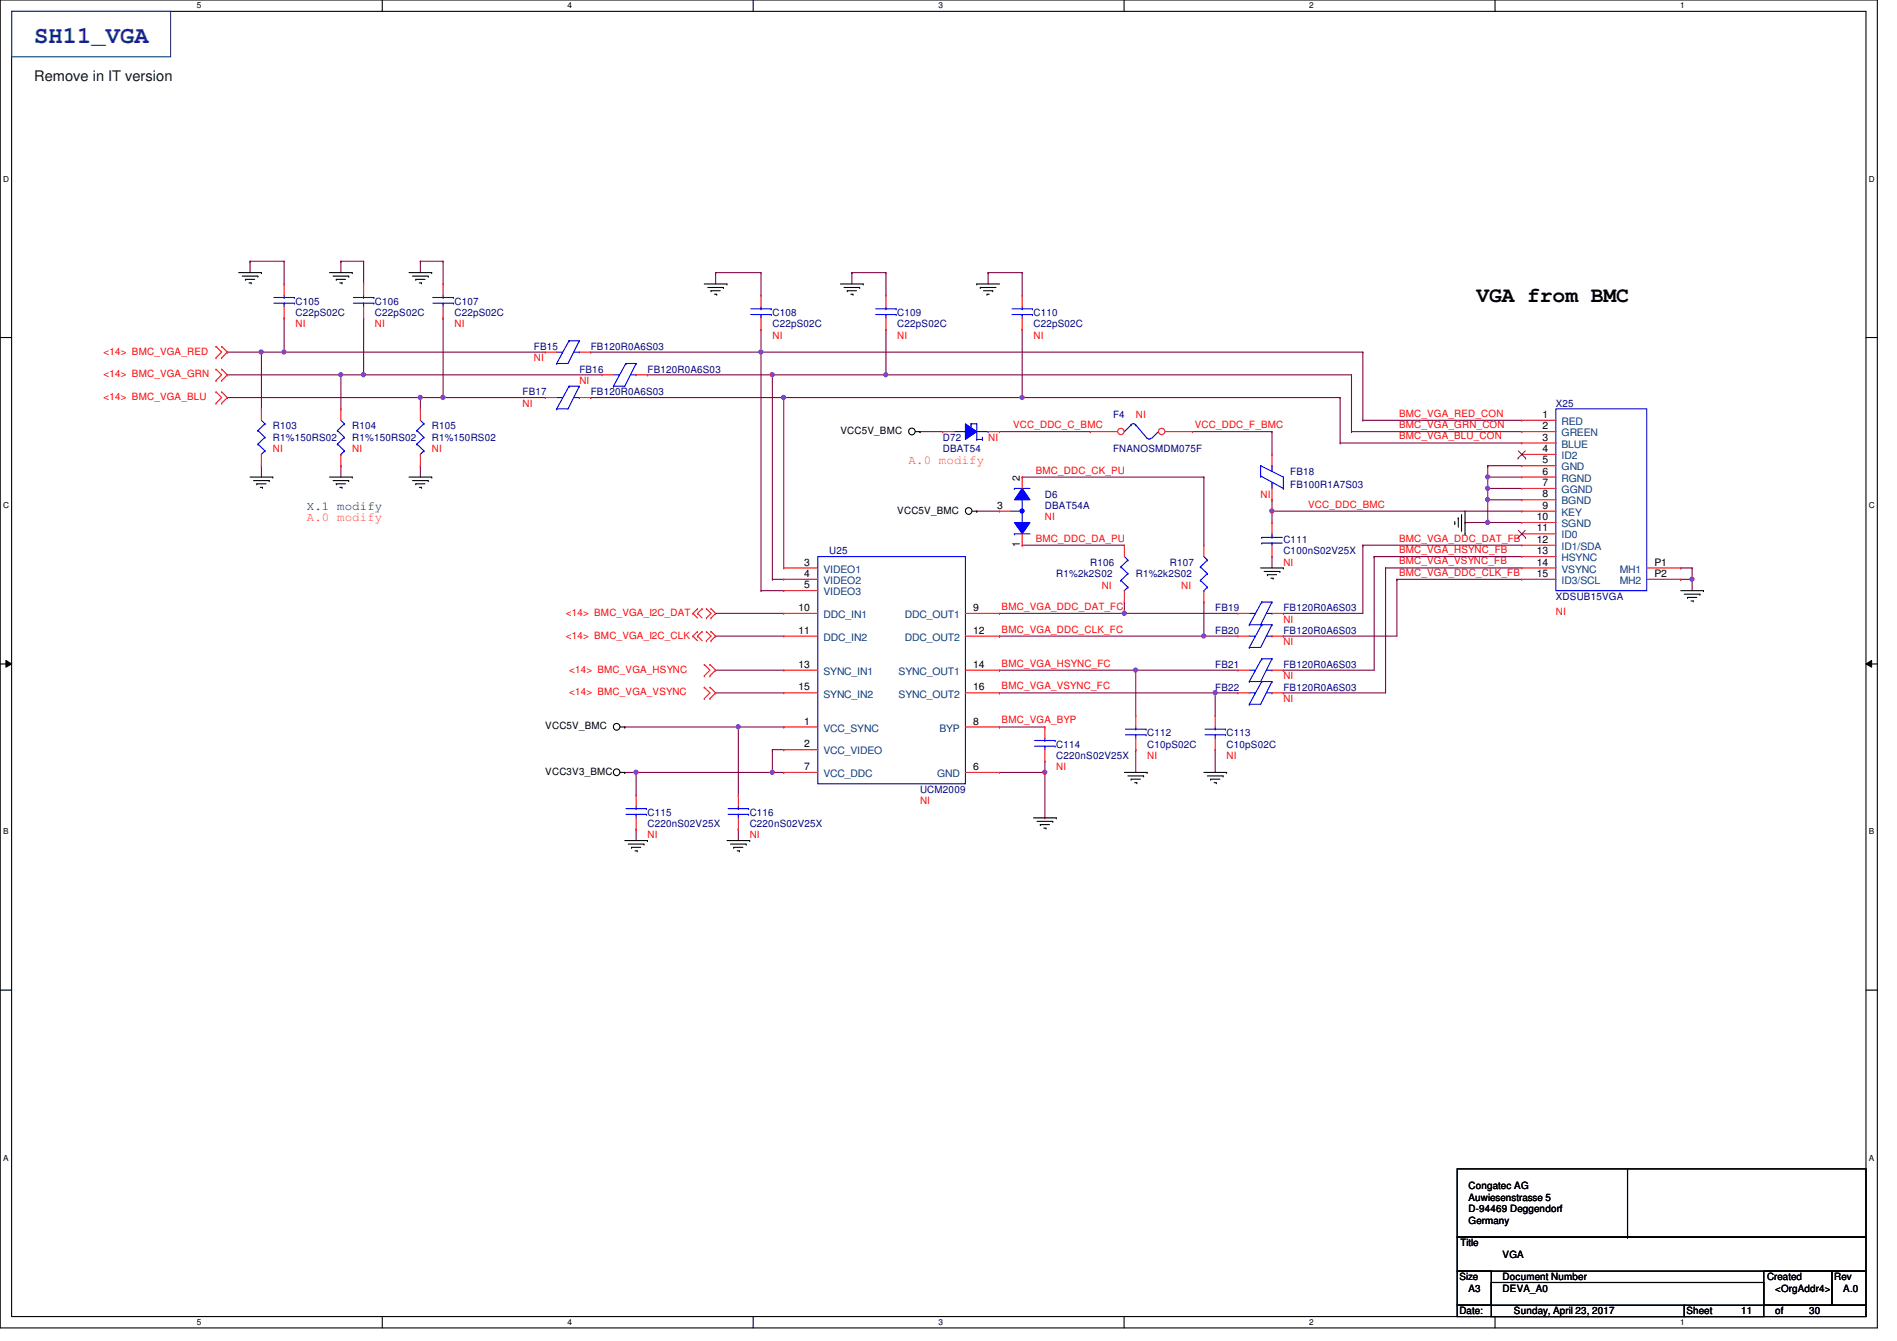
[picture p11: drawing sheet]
<svg xmlns="http://www.w3.org/2000/svg" width="297mm" height="210mm" viewBox="0 0 297 210" stroke-linecap="round" stroke-linejoin="round" font-family="sans-serif">
<path d="M0 0h294v207.9h-294zM1.8 1.8h290.4v204.3h-290.4z" fill="none" stroke="#000" stroke-width=".17"/>
<g fill="#fff">
<path d="M30.8 .2h.7v1.4h-.7z"/>
<path d="M30.8 206.2h.7v1.4h-.7z"/>
</g>
<path d="M59.9 0v1.8M59.9 206.1v1.8" fill="none" stroke="#000" stroke-width=".17"/>
<g fill="#fff">
<path d="M88.9 .2h.6v1.4h-.6z"/>
<path d="M88.9 206.2h.6v1.4h-.6z"/>
</g>
<path d="M117.9 0v1.8M117.9 206.1v1.8" fill="none" stroke="#000" stroke-width=".17"/>
<g fill="#fff">
<path d="M146.9 .2h.7v1.4h-.7z"/>
<path d="M146.9 206.2h.7v1.4h-.7z"/>
</g>
<path d="M176 0v1.8M176 206.1v1.8" fill="none" stroke="#000" stroke-width=".17"/>
<g fill="#fff">
<path d="M205 .2h.7v1.4h-.7z"/>
<path d="M205 206.2h.7v1.4h-.7z"/>
</g>
<path d="M234.1 0v1.8M234.1 206.1v1.8" fill="none" stroke="#000" stroke-width=".17"/>
<g fill="#fff">
<path d="M263.1 .2h.7v1.4h-.7z"/>
<path d="M263.1 206.2h.7v1.4h-.7z"/>
<path d="M.5 27.3h.9v1.4h-.9z"/>
<path d="M292.6 27.3h.9v1.4h-.9z"/>
<path d="M.5 78.4h.9v1.4h-.9z"/>
<path d="M292.6 78.4h.9v1.4h-.9z"/>
</g>
<path d="M0 52.8h1.8M292.2 52.8h1.8" fill="none" stroke="#000" stroke-width=".17"/>
<g fill="#fff">
<path d="M.5 129.5h.8v1.4h-.8z"/>
<path d="M292.6 129.5h.9v1.4h-.9z"/>
</g>
<path d="M0 103.9h1.8M292.2 103.9h1.8" fill="none" stroke="#000" stroke-width=".17"/>
<path d="M.9 103.4l.9 .5-.9 .5zM292.2 103.9l.9-.5v1z" fill="#000"/>
<path d="M.9 103.4l.9 .5-.9 .5zM292.2 103.9l.9-.5v1z" fill="none" stroke="#000" stroke-width=".16"/>
<g fill="#fff">
<path d="M.5 180.5h.8v1.4h-.8z"/>
<path d="M292.6 180.5h.9v1.4h-.9z"/>
</g>
<path d="M0 155h1.8M292.2 155h1.8" fill="none" stroke="#000" stroke-width=".17"/>
<path d="M1.8 1.8h24.9v7.1h-24.9z" fill="none" stroke="#004080" stroke-width=".17"/>
<path d="M56.9 49.8h.1M56.9 49.8v8.9" fill="none" stroke="#800040" stroke-width=".17"/>
<circle cx="56.9" cy="58.6" r=".32" fill="#f0f"/>
<circle cx="56.9" cy="58.6" r=".32" fill="none" stroke="#f0f" stroke-width=".17"/>
<path d="M53.4 58.7h.1M53.4 58.7h3.5M69.4 49.8h.1M69.4 49.8v12.4" fill="none" stroke="#800040" stroke-width=".17"/>
<circle cx="69.4" cy="62.2" r=".32" fill="#f0f"/>
<circle cx="69.4" cy="62.2" r=".32" fill="none" stroke="#f0f" stroke-width=".17"/>
<path d="M40.9 55.1h.1M40.9 55.1h3.6M35.6 62.2h.1M35.6 62.2h33.8M65.8 62.2h.1M65.8 62.2v1.8" fill="none" stroke="#800040" stroke-width=".17"/>
<circle cx="65.8" cy="62.2" r=".32" fill="#f0f"/>
<circle cx="65.8" cy="62.2" r=".32" fill="none" stroke="#f0f" stroke-width=".17"/>
<path d="M35.6 58.7h.1M35.6 58.7h17.8M53.4 58.7h.1M53.4 58.7v5.3" fill="none" stroke="#800040" stroke-width=".17"/>
<circle cx="53.4" cy="58.6" r=".32" fill="#f0f"/>
<circle cx="53.4" cy="58.6" r=".32" fill="none" stroke="#f0f" stroke-width=".17"/>
<path d="M35.6 55.1h.1M35.6 55.1h5.3M40.9 55.1h.1M40.9 55.1v8.9" fill="none" stroke="#800040" stroke-width=".17"/>
<circle cx="40.9" cy="55.1" r=".32" fill="#f0f"/>
<circle cx="40.9" cy="55.1" r=".32" fill="none" stroke="#f0f" stroke-width=".17"/>
<g fill="none" stroke="#800040" stroke-width=".17">
<path d="M92.5 55.1h.1M92.5 55.1h120.9M119.2 51.6h.1M119.2 55.1h.1M119.2 51.6v3.5M120.9 58.7h.1M138.7 51.6h.1M138.7 51.6v7.1h-17.8M160.1 51.6h.1M160.1 51.6v10.6M40.9 72.9h.1M40.9 72.9v1.8"/>
<path d="M53.4 72.9h.1M53.4 72.9v1.8M65.8 72.9h.1M65.8 72.9v1.8M177.8 117.3h.1M177.8 117.3v3.6"/>
</g>
<circle cx="119.1" cy="55.1" r=".32" fill="#f0f"/>
<circle cx="119.1" cy="55.1" r=".32" fill="none" stroke="#f0f" stroke-width=".17"/>
<path d="M53.4 40.9h.1M53.4 40.9h3.5M138.7 58.7h.1M138.7 58.7h72.9" fill="none" stroke="#800040" stroke-width=".17"/>
<circle cx="138.7" cy="58.6" r=".32" fill="#f0f"/>
<circle cx="138.7" cy="58.6" r=".32" fill="none" stroke="#f0f" stroke-width=".17"/>
<path d="M160.1 62.2h.1M160.1 62.2h49.7M233 78.2h.1M233 78.2v3.6" fill="none" stroke="#800040" stroke-width=".17"/>
<circle cx="232.9" cy="81.8" r=".32" fill="#f0f"/>
<circle cx="232.9" cy="81.8" r=".32" fill="none" stroke="#f0f" stroke-width=".17"/>
<circle cx="232.9" cy="78.2" r=".32" fill="#f0f"/>
<circle cx="232.9" cy="78.2" r=".32" fill="none" stroke="#f0f" stroke-width=".17"/>
<path d="M44.5 40.9h.1M44.5 49.8h.1M44.5 55.1h.1M44.5 40.9v3.5M44.5 49.8v5.3M44.5 55.1h40.9" fill="none" stroke="#800040" stroke-width=".17"/>
<circle cx="44.5" cy="55.1" r=".32" fill="#f0f"/>
<circle cx="44.5" cy="55.1" r=".32" fill="none" stroke="#f0f" stroke-width=".17"/>
<g fill="none" stroke="#800040" stroke-width=".17">
<path d="M56.9 40.9h.1M56.9 40.9v3.5M69.4 40.9h.1M69.4 40.9v3.5M233 74.7h.1M233 74.7v1.8M156.5 96h.1M156.5 96h19.6M112.1 104.9h.1M112.1 108.5h.1M112.1 104.9h10.6M112.1 108.5h10.6"/>
<path d="M156.5 108.5h.1M156.5 108.5h33.8M190.3 108.5h.1M190.3 108.5v3.5"/>
</g>
<circle cx="190.3" cy="108.4" r=".32" fill="#f0f"/>
<circle cx="190.3" cy="108.4" r=".32" fill="none" stroke="#f0f" stroke-width=".17"/>
<path d="M154.7 42.7h.1M154.7 42.7v1.7M233 74.7h.1M233 72.9h.1M233 74.7h5.3M233 72.9v1.8" fill="none" stroke="#800040" stroke-width=".17"/>
<circle cx="232.9" cy="74.6" r=".32" fill="#f0f"/>
<circle cx="232.9" cy="74.6" r=".32" fill="none" stroke="#f0f" stroke-width=".17"/>
<g fill="none" stroke="#800040" stroke-width=".17">
<path d="M65.8 40.9h.1M65.8 40.9v1.8M160.1 42.7h.1M160.1 42.7v3.5M211.6 58.7h.1M211.6 58.7v8.9M213.4 55.1h.1M213.4 55.1v10.7M209.8 69.3h.1M209.8 62.2h.1M209.8 69.3h28.5M209.8 62.2v7.1"/>
<path d="M211.6 67.6h.1M211.6 67.6h26.7M213.4 65.8h.1M213.4 65.8h24.9M233 76.5h.1M233 76.5h5.3M120.9 90.7h.1M120.9 90.7h1.8M188.5 99.6h.1M188.5 99.6h5.3M201 99.6h.1M201 96h.1"/>
<path d="M201 99.6h17.7M201 96h12.4M229.4 81.8h.1M229.4 81.8h3.6"/>
</g>
<circle cx="232.9" cy="76.4" r=".32" fill="#f0f"/>
<circle cx="232.9" cy="76.4" r=".32" fill="none" stroke="#f0f" stroke-width=".17"/>
<path d="M120.9 58.7h.1M120.9 58.7v32" fill="none" stroke="#800040" stroke-width=".17"/>
<circle cx="120.9" cy="58.6" r=".32" fill="#f0f"/>
<circle cx="120.9" cy="58.6" r=".32" fill="none" stroke="#f0f" stroke-width=".17"/>
<g fill="none" stroke="#800040" stroke-width=".17">
<path d="M65.8 40.9h.1M65.8 40.9h3.6M101.4 58.7h.1M101.4 58.7h19.5M119.2 42.7h.1M119.2 42.7v3.5M154.7 42.7h.1M154.7 42.7h5.4M92.5 62.2h.1M92.5 62.2h67.6M122.7 62.2h.1M122.7 62.2v26.7"/>
<path d="M188.5 74.7h.1M188.5 74.7v10.6M233 78.2h.1M233 76.5h.1M233 78.2h5.3M233 76.5v1.7M152.9 80h.1M152.9 80h3.6M160.1 85.3h.1M160.1 85.3h16M188.5 94.2h.1M188.5 94.2v5.4"/>
<path d="M213.4 85.3h.1M213.4 85.3v10.7M213.4 85.3h24.9M218.7 90.7h.1M218.7 90.7v8.9M218.7 90.7h19.6M233 81.8h.1M233 81.8h5.3M120.9 117.3h.1M120.9 117.3v3.6M201 108.5h.1M201 104.9h.1"/>
<path d="M201 108.5h16M201 104.9h14.2M99.6 129.8h.1M99.6 129.8v1.8"/>
</g>
<circle cx="160" cy="62.2" r=".32" fill="#f0f"/>
<circle cx="160" cy="62.2" r=".32" fill="none" stroke="#f0f" stroke-width=".17"/>
<circle cx="122.7" cy="62.2" r=".32" fill="#f0f"/>
<circle cx="122.7" cy="62.2" r=".32" fill="none" stroke="#f0f" stroke-width=".17"/>
<g fill="none" stroke="#800040" stroke-width=".17">
<path d="M119.2 55.1h.1M119.2 55.1v37.4M138.7 42.7h.1M138.7 42.7v3.5M160.1 74.7h.1M160.1 74.7h28.4M119.2 92.5h.1M119.2 92.5h3.5M263.2 88.9h.1M263.2 88.9h1.8M265 90.7h.1M265 90.7v1.8"/>
<path d="M177.8 104.9h.1M177.8 104.9h16M190.3 117.3h.1M190.3 117.3v3.6"/>
</g>
<circle cx="264.9" cy="90.7" r=".32" fill="#f0f"/>
<circle cx="264.9" cy="90.7" r=".32" fill="none" stroke="#f0f" stroke-width=".17"/>
<g fill="none" stroke="#800040" stroke-width=".17">
<path d="M112.1 42.7h.1M112.1 42.7h7.1M199.2 80h.1M199.2 80h39.1M215.2 87.1h.1M215.2 87.1v17.8M215.2 87.1h23.1M217 88.9h.1M217 88.9v19.6M217 88.9h21.3M263.2 90.7h.1M263.2 90.7h1.8"/>
<path d="M190.3 108.5h.1M190.3 108.5h3.5"/>
</g>
<circle cx="199.2" cy="80" r=".32" fill="#f0f"/>
<circle cx="199.2" cy="80" r=".32" fill="none" stroke="#f0f" stroke-width=".17"/>
<path d="M39.2 40.9h.1M39.2 40.9v1.8M156.5 113.8h.1M156.5 113.8h7.1M163.6 119.1v1.8M156.5 120.9h7.1M163.6 120.9h.1" fill="none" stroke="#800040" stroke-width=".17"/>
<circle cx="163.6" cy="120.9" r=".32" fill="#f0f"/>
<circle cx="163.6" cy="120.9" r=".32" fill="none" stroke="#f0f" stroke-width=".17"/>
<g fill="none" stroke="#800040" stroke-width=".17">
<path d="M112.1 42.7h.1M112.1 42.7v1.7M186.7 67.6h.1M186.7 67.6h12.5M112.1 99.6h.1M112.1 99.6h10.6M97.8 113.8h.1M97.8 113.8h24.9M115.6 113.8h.1M115.6 113.8v10.7M122.7 113.8h.1M97.8 120.9h.1"/>
<path d="M97.8 120.9h1.8"/>
</g>
<circle cx="115.6" cy="113.8" r=".32" fill="#f0f"/>
<circle cx="115.6" cy="113.8" r=".32" fill="none" stroke="#f0f" stroke-width=".17"/>
<path d="M39.2 40.9h.1M39.2 40.9h5.3M199.2 78.2h.1M199.2 78.2v1.8M99.6 120.9h.1M99.6 120.9v3.6M99.6 120.9h21.3M120.9 120.9h.1" fill="none" stroke="#800040" stroke-width=".17"/>
<circle cx="99.6" cy="120.9" r=".32" fill="#f0f"/>
<circle cx="99.6" cy="120.9" r=".32" fill="none" stroke="#f0f" stroke-width=".17"/>
<circle cx="120.9" cy="120.9" r=".32" fill="#f0f"/>
<circle cx="120.9" cy="120.9" r=".32" fill="none" stroke="#f0f" stroke-width=".17"/>
<g fill="none" stroke="#800040" stroke-width=".17">
<path d="M53.4 40.9h.1M53.4 40.9v1.8M133.4 42.7h.1M133.4 42.7v1.7M133.4 42.7h5.3M199.2 67.6h.1M199.2 67.6v3.5M112.1 96h.1M112.1 96h10.6M156.5 99.6h.1M156.5 99.6h32M176.1 94.2h.1"/>
<path d="M176.1 94.2v1.8M265 88.9h.1M265 88.9v1.8M115.6 129.8h.1M115.6 129.8v1.8"/>
</g>
<circle cx="188.5" cy="99.5" r=".32" fill="#f0f"/>
<circle cx="188.5" cy="99.5" r=".32" fill="none" stroke="#f0f" stroke-width=".17"/>
<path d="M177.8 104.9h.1M177.8 104.9v7.1" fill="none" stroke="#800040" stroke-width=".17"/>
<circle cx="177.8" cy="104.9" r=".32" fill="#f0f"/>
<circle cx="177.8" cy="104.9" r=".32" fill="none" stroke="#f0f" stroke-width=".17"/>
<path d="M156.5 67.6h14.2M170.7 67.6h.1M176.1 96h.1M176.1 96h17.7M156.5 104.9h.1M156.5 104.9h21.3" fill="none" stroke="#800040" stroke-width=".17"/>
<circle cx="176" cy="96" r=".32" fill="#f0f"/>
<circle cx="176" cy="96" r=".32" fill="none" stroke="#f0f" stroke-width=".17"/>
<g fill="none" stroke="#800040" stroke-width=".17">
<path d="M56.9 58.7h.1M56.9 58.7h37.4M69.4 62.2h.1M69.4 62.2h16M144.1 67.6h.1M144.1 67.6h3.5M233 72.9h.1M233 72.9h5.3M199.2 87.1h.1M199.2 80h.1M199.2 80v1.8M199.2 87.1v1.8"/>
<path d="M120.9 117.3h1.8M122.7 117.3h.1M120.9 120.9h1.8M122.7 120.9h.1M163.6 128h.1M163.6 120.9v7.1"/>
</g>
<g fill="none" stroke="#000" stroke-width=".17">
<path d="M37.4 42.7h3.5M37.9 43.2h2.5M38.4 43.7h.1M38.4 43.7h1.5M39 44.3h.3M39.3 44.3h.1M40.4 43.2h.1M40.9 42.7h.1M51.6 42.7h3.6M52.2 43.2h2.4M52.7 43.7h.1M52.7 43.7h1.4"/>
<path d="M53.2 44.3h.3M53.5 44.3h.1M54.6 43.2h.1M55.2 42.7h.1M64 42.7h3.6M64.6 43.2h2.5M65.1 43.7h.1M65.1 43.7h1.4M65.7 44.3h.3M66 44.3h.1M67.1 43.2h.1M67.6 42.7h.1"/>
<path d="M110.3 44.4h3.5M110.8 45h2.5M111.3 45.5h.1M111.3 45.5h1.5M111.9 46.1h.3M112.2 46.1h.1M113.3 45h.1M113.8 44.4h.1M131.6 44.4h3.6M132.2 45h2.4M132.7 45.5h.1M132.7 45.5h1.4"/>
<path d="M133.2 46.1h.4M133.6 46.1h.1M134.6 45h.1M135.2 44.4h.1M152.9 44.4h.1M152.9 44.4h3.6M153.5 45h.1M153.5 45h2.5M154 45.5h1.4M154.6 46.1h.1M154.6 46.1h.3M155.4 45.5h.1"/>
<path d="M39.2 74.7h3.5M39.7 75.2h2.5M40.2 75.7h.1M40.2 75.7h1.5M40.8 76.3h.3M41.1 76.3h.1M42.2 75.2h.1M42.7 74.7h.1M51.6 74.7h3.6M52.2 75.2h2.4M52.7 75.7h.1M52.7 75.7h1.4"/>
<path d="M53.2 76.3h.3M53.5 76.3h.1M54.6 75.2h.1M55.2 74.7h.1M64 74.7h3.6M64.6 75.2h2.5M65.1 75.7h.1M65.1 75.7h1.4M65.7 76.3h.3M66 76.3h.1M67.1 75.2h.1M67.6 74.7h.1"/>
<path d="M143.3 67.6h.8M144.1 67.6h.1M152.2 80h.7M152.9 80h.1M197.4 88.9h3.6M197.9 89.5h2.5M198.5 90h.1M198.5 90h1.4M199 90.5h.3M199.3 90.5h.1M200.4 89.5h.1M201 88.9h.1"/>
<path d="M227.8 82h.1M227.8 81.6v.4M228.3 81.1h.1M228.3 81.1v1.4M228.9 83h.1M228.9 80.6v2.4M229.4 83.6h.1M229.4 80v3.6M263.2 92.5h3.5M263.7 93h2.5M264.2 93.5h.1M264.2 93.5h1.5"/>
<path d="M264.8 94.1h.3M265.1 94.1h.1M266.2 93h.1M266.7 92.5h.1M97.1 113.8h.7M97.8 113.8h.1M97.1 120.9h.7M97.8 120.9h.1M97.8 131.6h3.6M98.4 132.1h2.4M98.9 132.6h.1M98.9 132.6h1.4"/>
<path d="M99.4 133.2h.4M99.8 133.2h.1M100.8 132.1h.1M101.4 131.6h.1M113.8 131.6h3.6M114.4 132.1h2.4M114.9 132.6h.1M114.9 132.6h1.4M115.4 133.2h.4M115.8 133.2h.1M116.8 132.1h.1M117.4 131.6h.1"/>
<path d="M161.8 128h3.6M162.4 128.6h2.4M162.9 129.1h.1M162.9 129.1h1.4M163.4 129.6h.4M163.8 129.6h.1M164.8 128.6h.1M165.4 128h.1M176.1 120.9h3.5M176.6 121.5h2.5M177.1 122h.1M177.1 122h1.5"/>
<path d="M177.7 122.5h.3M178 122.5h.1M179.1 121.5h.1M179.6 120.9h.1M188.5 120.9h3.6M189.1 121.5h2.4M189.6 122h.1M189.6 122h1.4M190.1 122.5h.4M190.5 122.5h.1M191.5 121.5h.1M192.1 120.9h.1"/>
<path d="M228.2 183h64v10.6h-64zM228.2 193.6h64v5.4h-64zM228.2 199h5.3v5.3h-5.3zM254.8 193.6h.1M254.8 183v10.6M276.2 199h10.6v5.3h-10.6zM286.8 199h5.4v5.3h-5.4zM228.2 204.3h35.5v1.8h-35.5zM233.5 200.7h42.7v5.4h-42.7zM263.7 204.3h28.5v1.8h-28.5z"/>
<circle cx="142.8" cy="67.5" r=".52"/>
<circle cx="151.7" cy="80" r=".52"/>
<circle cx="96.5" cy="113.8" r=".52"/>
<circle cx="96.5" cy="120.9" r=".52"/>
</g>
<g fill="none" stroke="#f00" stroke-width=".17">
<path d="M33.8 54.2h.1M33.8 56h.1M33.8 57.8h.1M33.8 59.6h.1M33.8 54.2l.9 .9-.9 .9M33.8 57.8l.9 .9-.9 .9M34.7 56h.1M34.7 54.2h.1M34.7 59.6h.1M34.7 57.8h.1M34.7 54.2l.9 .9-.9 .9M34.7 57.8l.9 .9-.9 .9"/>
<path d="M85.4 55.1h.1M85.4 55.1h1.8M90.7 55.1h1.8M92.5 55.1h.1M94.3 58.7h.1M94.3 58.7h1.8M99.6 58.7h1.8M101.4 58.7h.1M33.8 61.3h.1M33.8 63.1h.1M33.8 61.3l.9 .9-.9 .9M34.7 63.1h.1"/>
<path d="M34.7 61.3h.1M34.7 61.3l.9 .9-.9 .9M40.9 64h.1M40.9 72.9h.1M40.9 64v1.8M40.9 71.1v1.8M53.4 64h.1M53.4 72.9h.1M53.4 64v1.8M53.4 71.1v1.8M238.3 65.8h.1M238.3 67.6h.1"/>
<path d="M238.3 69.3h.1M238.3 71.1h.1M238.3 72.9h.1M238.3 74.7h.1M238.3 76.5h.1M238.3 78.2h.1M238.3 65.8h5.3M238.3 67.6h5.3M238.3 69.3h5.3M238.3 71.1h5.3M238.3 72.9h5.3M238.3 74.7h5.3"/>
<path d="M238.3 76.5h5.3M238.3 78.2h5.3M108.5 96h.1M108.5 99.6h.1M108.5 96l.7 .7M108.5 99.6l.7 .7M109.2 95.3h.1M109.2 96h.1M109.2 98.8h.1M109.2 99.6h.1M109.2 98.8l-.7 .8M109.2 95.3l-.7 .7"/>
<path d="M109.2 96l.7 .7M109.2 99.6l.7 .7M109.9 95.3h.1M109.9 98.8h.1M109.9 95.3l-.7 .7M109.9 98.8l-.7 .8M110.6 96.7h.1M110.6 95.3h.1M110.6 98.8h.1M110.6 95.3l.7 .7-.7 .7M110.6 98.8l.7 .8-.7 .7M111.3 96.7h.1"/>
<path d="M111.3 95.3h.1M111.3 98.8h.1M111.3 95.3l.8 .7-.8 .7M111.3 98.8l.8 .8-.8 .7M238.3 80h.1M238.3 81.8h.1M238.3 83.6h.1M238.3 85.3h.1M238.3 87.1h.1M238.3 88.9h.1M238.3 90.7h.1M238.3 80h5.3"/>
<path d="M238.3 81.8h5.3M238.3 83.6h5.3M238.3 85.3h5.3M238.3 87.1h5.3M238.3 88.9h5.3M238.3 90.7h5.3M257.8 88.9h5.4M257.8 90.7h5.4M263.2 88.9h.1M263.2 90.7h.1M110.3 104h.1M110.3 105.8h.1"/>
<path d="M110.3 107.6h.1M110.3 109.3h.1M110.3 104l.9 .9-.9 .9M110.3 107.6l.9 .9-.9 .8M110.6 100.3h.1M111.2 105.8h.1M111.2 104h.1M111.2 109.3h.1M111.2 107.6h.1M111.2 104l.9 .9-.9 .9M111.2 107.6l.9 .9-.9 .8M111.3 100.3h.1"/>
<path d="M163.6 113.8h.1M163.6 119.1h.1M163.6 113.8v1.8M163.6 117.3v1.8M190.3 112h.1M190.3 117.3h.1M190.3 112v1.8M190.3 115.6v1.7M193.8 104.9h.1M193.8 104.9h1.8M199.2 104.9h1.8M201 104.9h.1"/>
<path d="M99.6 124.5h.1M99.6 129.8h.1M99.6 124.5v1.7M99.6 128v1.8M115.6 124.5h.1M115.6 129.8h.1M115.6 124.5v1.7M115.6 128v1.8"/>
</g>
<g fill="none" stroke="#00f" stroke-width=".17">
<path d="M87.2 56.9h.1M87.2 55.1h.8M88 55.1h.1M89.1 53.3h.1M89.1 53.3h1.6M89.1 53.3l-1.9 3.6M89.8 55.1h.9M90.7 53.3h.1M90.7 55.1h.1M90.7 53.3l-1.8 3.6h-1.7M96.1 58.7h.8M96.9 58.7h.1"/>
<path d="M98 56.9h.1M98 56.9h1.6M98 56.9l-1.9 3.6M98.7 58.7h.9M99.6 56.9h.1M99.6 58.7h.1M99.6 56.9l-1.8 3.6h-1.7M40.4 67.4h.1M40.4 69.5h.1M40.4 67.4l1.1 1.1M40.4 69.5l1.1 1.1M40.9 71.1h.1"/>
<path d="M40.9 65.8l.6 .5M41.5 66.3h.1M41.5 68.5h.1M41.5 70.6h.1M41.5 66.3l-1.1 1.1M41.5 68.5l-1.1 1M41.5 70.6l-.6 .5M52.8 67.4h.1M52.8 69.5h.1M52.8 67.4l1.1 1.1M52.8 69.5l1.1 1.1M53.4 71.1h.1"/>
<path d="M53.4 65.8l.5 .5M53.9 66.3h.1M53.9 68.5h.1M53.9 70.6h.1M53.9 66.3l-1.1 1.1M53.9 68.5l-1.1 1M53.9 70.6l-.5 .5M96.1 60.5h.1M243.6 64h14.2v28.5h-14.2zM162 116.8h3.2M162 115.9h3.2M163.6 115.9h.1"/>
<path d="M163.6 116.8h.1M163.6 115.6v.3M163.6 116.8v.5M165.2 116.8h.1M165.2 115.9h.1M188.7 115h3.2M188.7 114.1h3.2M190.3 114.1h.1M190.3 115h.1M190.3 113.8v.3M190.3 115v.6M191.9 115h.1"/>
<path d="M191.9 114.1h.1M195.6 106.7h.1M195.6 104.9h.9M196.5 104.9h.1M197.6 103.1h.1M197.6 103.1h1.6M197.6 103.1l-2 3.6M198.3 104.9h.9M199.2 103.1h.1M199.2 104.9h.1M199.2 103.1l-1.8 3.6h-1.8M98 127.5h3.2"/>
<path d="M98 126.6h3.2M99.6 126.6h.1M99.6 127.5h.1M99.6 126.2v.4M99.6 127.5v.5M101.2 127.5h.1M101.2 126.6h.1M114 127.5h3.2M114 126.6h3.2M115.6 126.6h.1M115.6 127.5h.1M115.6 126.2v.4"/>
<path d="M115.6 127.5v.5M117.2 127.5h.1M117.2 126.6h.1"/>
</g>
<path d="M237.7 71.7h.1M237.7 70.6l1.2 1.1M238.8 70.6l-1.1 1.1M238.9 71.7h.1M237.7 84.2h.1M237.7 83l1.2 1.2M238.8 83l-1.1 1.2M238.9 84.2h.1" fill="none" stroke="#804000" stroke-width=".16"/>
<path d="M158.8 81.8h2.5l-1.2 1.8z" fill-rule="evenodd" fill="#00f"/>
<path d="M160.1 78.2v3.6M158.3 80h1.8M158.8 81.8h2.5l-1.2 1.8zM158.8 83.6h.1M158.8 83.6h2.5M160.1 80h.1M160.1 81.8h.1" fill="none" stroke="#00f" stroke-width=".17"/>
<path d="M160.1 76.5l1.2 1.7h-2.5z" fill-rule="evenodd" fill="#00f"/>
<path d="M160.1 76.5l1.2 1.7h-2.5z" fill="none" stroke="#00f" stroke-width=".17"/>
<circle cx="160" cy="80" r=".32" fill="#00f"/>
<g fill="none" stroke="#00f" stroke-width=".17">
<path d="M149.4 67.6h1.8M151.2 67.6h.1M152.1 66.3h.1M152.1 66.3h.8v2.5M152.9 68.8h.1M152.9 67.6h1.8M152.9 68.8h.9M153.8 68.8h.1M154.7 67.6h.1M158.8 76.5h.1M158.8 76.5h2.5"/>
<circle cx="160" cy="80" r=".32"/>
</g>
<path d="M160.1 74.7h.1M160.1 74.7v1.8M156.5 80h.1M156.5 80h1.8M160.1 85.3h.1M160.1 83.6v1.7" fill="none" stroke="#f00" stroke-width=".17"/>
<path d="M151.2 66.3l1.7 1.3-1.7 1.2z" fill-rule="evenodd" fill="#00f"/>
<g fill="none" stroke="#00f" stroke-width=".17">
<path d="M42.9 47.5h3.2M42.9 46.6h3.2M44.5 46.6h.1M44.5 47.5h.1M44.5 46.2v.4M44.5 47.5v.5M46.1 47.5h.1M46.1 46.6h.1M55.3 47.5h3.2M55.3 46.6h3.2M56.9 46.6h.1M56.9 47.5h.1"/>
<path d="M56.9 46.2v.4M56.9 47.5v.5M58.5 47.5h.1M58.5 46.6h.1M117.6 49.2h3.2M117.6 48.3h3.2M119.2 48.3h.1M119.2 49.2h.1M119.2 48v.3M119.2 49.2v.6M120.8 49.2h.1M120.8 48.3h.1"/>
<path d="M65.3 67.4h.1M65.3 69.5h.1M65.3 67.4l1.1 1.1M65.3 69.5l1.1 1.1M65.8 71.1h.1M65.8 65.8l.6 .5M66.4 66.3h.1M66.4 68.5h.1M66.4 70.6h.1M66.4 66.3l-1.1 1.1M66.4 68.5l-1.1 1M66.4 70.6l-.6 .5"/>
<path d="M87.2 64h.1M87.2 62.2h.8M88 62.2h.1M89.1 60.5h.1M89.1 60.5h1.6M89.1 60.5l-1.9 3.5M89.8 62.2h.9M90.7 60.5h.1M90.7 62.2h.1M90.7 60.5l-1.8 3.5h-1.7M151.2 66.3l1.7 1.3-1.7 1.2zM152.1 66.7h.1"/>
<path d="M152.1 66.3v.4M153.8 68.5h.1M153.8 68.5v.3M177.1 66.5l.4-.2 .3 .2M177.1 66.5h.1M177.1 66.5l-1 1.1M177.8 66.5h.1M177.8 66.5l1.8 2.1M179.7 68.6a.34 .34 0 0 0 .6 0M181.4 67.6h.1M181.4 67.6l-1.1 1M197.4 74.5h.1"/>
<path d="M197.4 72.9h.1M197.4 72.9v1.6M197.4 72.9l3.6 1.8v1.8M197.4 74.5l3.6 2M199.2 75.6h.1M199.2 72.9h.1M199.2 72.9v.9M199.2 75.6v.9M201 76.5h.1M175.5 88.7h.1M175.5 90.8h.1M175.5 88.7l1.1 1.1"/>
<path d="M175.5 90.8l1.1 1.1M176.1 92.5h.1M176.1 87.1l.5 .6M176.6 87.7h.1M176.6 89.8h.1M176.6 91.9h.1M176.6 87.7l-1.1 1M176.6 89.8l-1.1 1M176.6 91.9l-.5 .6M188 88.7h.1M188 90.8h.1M188 88.7l1.1 1.1"/>
<path d="M188 90.8l1.1 1.1M188.5 92.5h.1M188.5 87.1l.6 .6M189.1 87.7h.1M189.1 89.8h.1M189.1 91.9h.1M189.1 87.7l-1.1 1M189.1 89.8l-1.1 1M189.1 91.9l-.6 .6M195.6 99.6h.9M196.5 99.6h.1M197.6 97.8h.1"/>
<path d="M197.6 97.8h1.6M197.6 97.8l-2 3.5M198.3 99.6h.9M199.2 97.8h.1M199.2 99.6h.1M199.2 97.8l-1.8 3.5h-1.8M195.6 101.3h.1"/>
</g>
<g fill="none" stroke="#f00" stroke-width=".17">
<path d="M44.5 44.4h.1M44.5 49.8h.1M44.5 44.4v1.8M44.5 48v1.8M56.9 44.4h.1M56.9 49.8h.1M56.9 44.4v1.8M56.9 48v1.8M119.2 46.2h.1M119.2 51.6h.1M119.2 46.2v1.8M119.2 49.8v1.8"/>
<path d="M65.8 64h.1M65.8 72.9h.1M65.8 64v1.8M65.8 71.1v1.8M85.4 62.2h.1M85.4 62.2h1.8M90.7 62.2h1.8M92.5 62.2h.1M147.6 67.6h.1M147.6 67.6h1.8M154.7 67.6h1.8M156.5 67.6h.1"/>
<path d="M199.2 78.2h.1M199.2 71.1h.1M199.2 71.1v1.8M199.2 76.5v1.7M176.1 85.3h.1M176.1 94.2h.1M176.1 85.3v1.8M176.1 92.5v1.7M188.5 85.3h.1M188.5 94.2h.1M188.5 85.3v1.8M188.5 92.5v1.7"/>
<path d="M193.8 99.6h.1M193.8 99.6h1.8M199.2 99.6h1.8M201 99.6h.1"/>
</g>
<circle cx="175.5" cy="67.5" r=".5" fill="#fff"/>
<g fill="none" stroke="#f00" stroke-width=".17">
<path d="M170.7 67.6h.1M170.7 67.6h4.3"/>
<circle cx="175.5" cy="67.5" r=".5"/>
</g>
<circle cx="181.9" cy="67.5" r=".5" fill="#fff"/>
<g fill="none" stroke="#f00" stroke-width=".17">
<path d="M69.4 44.4h.1M69.4 49.8h.1M69.4 44.4v1.8M69.4 48v1.8M138.7 46.2h.1M138.7 51.6h.1M138.7 46.2v1.8M138.7 49.8v1.8M160.1 46.2h.1M160.1 51.6h.1M160.1 46.2v1.8M160.1 49.8v1.8"/>
<path d="M182.5 67.6h4.2M186.7 67.6h.1M122.7 88.9h.1M122.7 90.7h.1M122.7 92.5h.1M122.7 96h.1M122.7 99.6h.1M122.7 96h5.4M122.7 88.9h5.4M122.7 90.7h5.4M122.7 92.5h5.4M122.7 99.6h5.4"/>
<path d="M151.2 96h5.3M151.2 99.6h5.3M156.5 96h.1M156.5 99.6h.1M193.8 96h.1M193.8 96h1.8M199.2 87.1h.1M199.2 81.8h.1M199.2 81.8v1.8M199.2 85.3v1.8M199.2 96h1.8M201 96h.1"/>
<path d="M122.7 113.8h.1M122.7 117.3h.1M122.7 104.9h.1M122.7 108.5h.1M122.7 108.5h5.4M122.7 113.8h5.4M122.7 117.3h5.4M122.7 104.9h5.4M151.2 108.5h5.3M151.2 113.8h5.3M151.2 104.9h5.3M156.5 113.8h.1"/>
<path d="M156.5 104.9h.1M156.5 108.5h.1M177.8 112h.1M177.8 117.3h.1M177.8 112v1.8M177.8 115.6v1.7M193.8 108.5h.1M193.8 108.5h1.8M199.2 108.5h1.8M201 108.5h.1M122.7 120.9h.1M122.7 120.9h5.4"/>
<path d="M151.2 120.9h5.3M156.5 120.9h.1"/>
<circle cx="181.9" cy="67.5" r=".5"/>
</g>
<g fill="none" stroke="#00f" stroke-width=".17">
<path d="M67.8 47.5h3.2M67.8 46.6h3.2M69.4 46.6h.1M69.4 47.5h.1M69.4 46.2v.4M69.4 47.5v.5M71 47.5h.1M71 46.6h.1M137.1 49.2h3.2M137.1 48.3h3.2M138.7 48.3h.1M138.7 49.2h.1"/>
<path d="M138.7 48v.3M138.7 49.2v.6M140.3 49.2h.1M140.3 48.3h.1M158.5 49.2h3.2M158.5 48.3h3.2M160.1 48.3h.1M160.1 49.2h.1M160.1 48v.3M160.1 49.2v.6M161.7 49.2h.1M161.7 48.3h.1"/>
<path d="M128.1 87.1h23.1v35.6h-23.1zM195.6 97.8h.1M195.6 96h.9M196.5 96h.1M197.6 84.1h.1M197.6 85h.1M197.6 94.2h.1M197.6 84.1h3.2M197.6 85h3.2M197.6 94.2h1.6M197.6 94.2l-2 3.6M198.3 96h.9"/>
<path d="M199.2 85h.1M199.2 84.1h.1M199.2 94.2h.1M199.2 96h.1M199.2 83.6v.5M199.2 85v.3M199.2 94.2l-1.8 3.6h-1.8M176.2 115h3.2M176.2 114.1h3.2M177.8 114.1h.1M177.8 115h.1M177.8 113.8v.3"/>
<path d="M177.8 115v.6M179.4 115h.1M179.4 114.1h.1M195.6 110.2h.1M195.6 108.5h.9M196.5 108.5h.1M197.6 106.7h.1M197.6 106.7h1.6M197.6 106.7l-2 3.5M198.3 108.5h.9M199.2 106.7h.1M199.2 108.5h.1"/>
<path d="M199.2 106.7l-1.8 3.5h-1.8"/>
</g>
<circle cx="56.9" cy="58.6" r=".32" fill="#f0f"/>
<circle cx="56.9" cy="58.6" r=".32" fill="none" stroke="#f0f" stroke-width=".17"/>
<circle cx="69.4" cy="62.2" r=".32" fill="#f0f"/>
<circle cx="69.4" cy="62.2" r=".32" fill="none" stroke="#f0f" stroke-width=".17"/>
<circle cx="65.8" cy="62.2" r=".32" fill="#f0f"/>
<circle cx="65.8" cy="62.2" r=".32" fill="none" stroke="#f0f" stroke-width=".17"/>
<circle cx="53.4" cy="58.6" r=".32" fill="#f0f"/>
<circle cx="53.4" cy="58.6" r=".32" fill="none" stroke="#f0f" stroke-width=".17"/>
<circle cx="40.9" cy="55.1" r=".32" fill="#f0f"/>
<circle cx="40.9" cy="55.1" r=".32" fill="none" stroke="#f0f" stroke-width=".17"/>
<circle cx="119.1" cy="55.1" r=".32" fill="#f0f"/>
<circle cx="119.1" cy="55.1" r=".32" fill="none" stroke="#f0f" stroke-width=".17"/>
<circle cx="138.7" cy="58.6" r=".32" fill="#f0f"/>
<circle cx="138.7" cy="58.6" r=".32" fill="none" stroke="#f0f" stroke-width=".17"/>
<circle cx="232.9" cy="81.8" r=".32" fill="#f0f"/>
<circle cx="232.9" cy="81.8" r=".32" fill="none" stroke="#f0f" stroke-width=".17"/>
<circle cx="232.9" cy="78.2" r=".32" fill="#f0f"/>
<circle cx="232.9" cy="78.2" r=".32" fill="none" stroke="#f0f" stroke-width=".17"/>
<circle cx="44.5" cy="55.1" r=".32" fill="#f0f"/>
<circle cx="44.5" cy="55.1" r=".32" fill="none" stroke="#f0f" stroke-width=".17"/>
<circle cx="190.3" cy="108.4" r=".32" fill="#f0f"/>
<circle cx="190.3" cy="108.4" r=".32" fill="none" stroke="#f0f" stroke-width=".17"/>
<circle cx="232.9" cy="74.6" r=".32" fill="#f0f"/>
<circle cx="232.9" cy="74.6" r=".32" fill="none" stroke="#f0f" stroke-width=".17"/>
<circle cx="232.9" cy="76.4" r=".32" fill="#f0f"/>
<circle cx="232.9" cy="76.4" r=".32" fill="none" stroke="#f0f" stroke-width=".17"/>
<circle cx="120.9" cy="58.6" r=".32" fill="#f0f"/>
<circle cx="120.9" cy="58.6" r=".32" fill="none" stroke="#f0f" stroke-width=".17"/>
<circle cx="160" cy="62.2" r=".32" fill="#f0f"/>
<circle cx="160" cy="62.2" r=".32" fill="none" stroke="#f0f" stroke-width=".17"/>
<circle cx="122.7" cy="62.2" r=".32" fill="#f0f"/>
<circle cx="122.7" cy="62.2" r=".32" fill="none" stroke="#f0f" stroke-width=".17"/>
<circle cx="264.9" cy="90.7" r=".32" fill="#f0f"/>
<circle cx="264.9" cy="90.7" r=".32" fill="none" stroke="#f0f" stroke-width=".17"/>
<circle cx="199.2" cy="80" r=".32" fill="#f0f"/>
<circle cx="199.2" cy="80" r=".32" fill="none" stroke="#f0f" stroke-width=".17"/>
<circle cx="163.6" cy="120.9" r=".32" fill="#f0f"/>
<circle cx="163.6" cy="120.9" r=".32" fill="none" stroke="#f0f" stroke-width=".17"/>
<circle cx="115.6" cy="113.8" r=".32" fill="#f0f"/>
<circle cx="115.6" cy="113.8" r=".32" fill="none" stroke="#f0f" stroke-width=".17"/>
<circle cx="99.6" cy="120.9" r=".32" fill="#f0f"/>
<circle cx="99.6" cy="120.9" r=".32" fill="none" stroke="#f0f" stroke-width=".17"/>
<circle cx="120.9" cy="120.9" r=".32" fill="#f0f"/>
<circle cx="120.9" cy="120.9" r=".32" fill="none" stroke="#f0f" stroke-width=".17"/>
<circle cx="188.5" cy="99.5" r=".32" fill="#f0f"/>
<circle cx="188.5" cy="99.5" r=".32" fill="none" stroke="#f0f" stroke-width=".17"/>
<circle cx="177.8" cy="104.9" r=".32" fill="#f0f"/>
<circle cx="177.8" cy="104.9" r=".32" fill="none" stroke="#f0f" stroke-width=".17"/>
<circle cx="176" cy="96" r=".32" fill="#f0f"/>
<circle cx="176" cy="96" r=".32" fill="none" stroke="#f0f" stroke-width=".17"/>
<text font-size="3.7" fill="#004080" x="5.4" y="6.7">SH11_VGA</text>
<text font-size="3.3" x="231.2" y="47.2">VGA from BMC</text>
<text font-size="2.3" fill="#004000" x="5.4" y="12.7">Remove in IT version</text>
<g font-size="1.9" fill="#ff8000">
<text x="142.3" y="72.6">A.0 modify</text>
<text x="48" y="81.5">A.0 modify</text>
</g>
<text font-size="1.9" fill="#008000" x="48" y="79.8">X.1 modify</text>
<g font-size="1.6" fill="#000080">
<text x="46.3" y="47.7">C105</text>
<text x="58.7" y="47.7">C106</text>
<text x="71.2" y="47.7">C107</text>
<text x="46.3" y="49.4">C22pS02C</text>
<text x="58.7" y="49.4">C22pS02C</text>
<text x="71.2" y="49.4">C22pS02C</text>
<text x="120.9" y="49.4">C108</text>
<text x="120.9" y="51.2">C22pS02C</text>
<text x="140.5" y="49.4">C109</text>
<text x="140.5" y="51.2">C22pS02C</text>
<text x="161.8" y="49.4">C110</text>
<text x="161.8" y="51.2">C22pS02C</text>
<text x="83.6" y="54.8">FB15</text>
<text x="90.7" y="58.3">FB16</text>
<text x="92.5" y="54.8">FB120R0A6S03</text>
<text x="101.4" y="58.3">FB120R0A6S03</text>
<text x="81.8" y="61.9">FB17</text>
<text x="92.5" y="61.9">FB120R0A6S03</text>
<text x="174.3" y="65.4">F4</text>
<text x="243.6" y="63.7">X25</text>
<text x="42.7" y="67.2">R103</text>
<text x="42.7" y="69">R1%150RS02</text>
<text x="55.2" y="67.2">R104</text>
<text x="55.2" y="69">R1%150RS02</text>
<text x="67.6" y="67.2">R105</text>
<text x="67.6" y="69">R1%150RS02</text>
<text x="147.6" y="69">D72</text>
<text x="147.6" y="70.8">DBAT54</text>
<text x="174.3" y="70.8">FNANOSMDM075F</text>
<text x="163.6" y="77.9">D6</text>
<text x="202" y="74.3">FB18</text>
<text x="202" y="76.5">FB100R1A7S03</text>
<text x="163.6" y="79.7">DBAT54A</text>
<text x="129.8" y="86.8">U25</text>
<text x="170.7" y="88.6">R106</text>
<text x="183.2" y="88.6">R107</text>
<text x="201" y="85">C111</text>
<text x="201" y="86.8">C100nS02V25X</text>
<text x="165.4" y="90.3">R1%2k2S02</text>
<text x="177.8" y="90.3">R1%2k2S02</text>
<text x="190.3" y="95.7">FB19</text>
<text x="201" y="95.7">FB120R0A6S03</text>
<text x="243.6" y="93.9">XDSUB15VGA</text>
<text x="190.3" y="99.2">FB20</text>
<text x="201" y="99.2">FB120R0A6S03</text>
<text x="190.3" y="104.6">FB21</text>
<text x="201" y="104.6">FB120R0A6S03</text>
<text x="190.3" y="108.1">FB22</text>
<text x="201" y="108.1">FB120R0A6S03</text>
<text x="165.4" y="117">C114</text>
<text x="165.4" y="118.8">C220nS02V25X</text>
<text x="179.6" y="115.2">C112</text>
<text x="179.6" y="117">C10pS02C</text>
<text x="192.1" y="115.2">C113</text>
<text x="192.1" y="117">C10pS02C</text>
<text x="144.1" y="124.1">UCM2009</text>
<text x="101.4" y="127.7">C115</text>
<text x="101.4" y="129.5">C220nS02V25X</text>
<text x="117.4" y="127.7">C116</text>
<text x="117.4" y="129.5">C220nS02V25X</text>
</g>
<g font-size="1.6" fill="#f00">
<text x="46.3" y="51.2">NI</text>
<text x="58.7" y="51.2">NI</text>
<text x="71.2" y="51.2">NI</text>
<text x="120.9" y="53">NI</text>
<text x="140.5" y="53">NI</text>
<text x="161.8" y="53">NI</text>
<text x="16.2" y="55.5">&lt;14&gt; BMC_VGA_RED</text>
<text x="16.2" y="59.1">&lt;14&gt; BMC_VGA_GRN</text>
<text x="83.6" y="56.6">NI</text>
<text x="16.2" y="62.6">&lt;14&gt; BMC_VGA_BLU</text>
<text x="81.8" y="63.7">NI</text>
<text x="90.7" y="60.1">NI</text>
<text x="177.8" y="65.4">NI</text>
<text x="219.1" y="65.2">BMC_VGA_RED_CON</text>
<text x="42.7" y="70.8">NI</text>
<text x="55.2" y="70.8">NI</text>
<text x="67.6" y="70.8">NI</text>
<text x="154.7" y="69">NI</text>
<text x="158.6" y="67">VCC_DDC_C_BMC</text>
<text x="187.1" y="67">VCC_DDC_F_BMC</text>
<text x="219.1" y="67">BMC_VGA_GRN_CON</text>
<text x="219.1" y="68.8">BMC_VGA_BLU_CON</text>
<text x="162.2" y="74.1">BMC_DDC_CK_PU</text>
<text x="197.4" y="77.9">NI</text>
<text x="163.6" y="81.4">NI</text>
<text x="204.8" y="79.5">VCC_DDC_BMC</text>
<text x="162.2" y="84.8">BMC_DDC_DA_PU</text>
<text x="201" y="88.6">NI</text>
<text x="219.1" y="84.8">BMC_VGA_DDC_DAT_FB</text>
<text x="219.1" y="86.6">BMC_VGA_HSYNC_FB</text>
<text x="219.1" y="88.3">BMC_VGA_VSYNC_FB</text>
<text x="156.8" y="95.5">BMC_VGA_DDC_DAT_FC</text>
<text x="172.5" y="92.1">NI</text>
<text x="185" y="92.1">NI</text>
<text x="219.1" y="90.1">BMC_VGA_DDC_CLK_FB</text>
<text x="88.6" y="96.4">&lt;14&gt; BMC_VGA_I2C_DAT</text>
<text x="88.6" y="99.9">&lt;14&gt; BMC_VGA_I2C_CLK</text>
<text x="156.8" y="99">BMC_VGA_DDC_CLK_FC</text>
<text x="201" y="101">NI</text>
<text x="201" y="97.5">NI</text>
<text x="243.6" y="96.2">NI</text>
<text x="89.1" y="105.3">&lt;14&gt; BMC_VGA_HSYNC</text>
<text x="156.8" y="107.9">BMC_VGA_VSYNC_FC</text>
<text x="156.8" y="104.4">BMC_VGA_HSYNC_FC</text>
<text x="201" y="106.3">NI</text>
<text x="89.1" y="108.8">&lt;14&gt; BMC_VGA_VSYNC</text>
<text x="156.8" y="113.2">BMC_VGA_BYP</text>
<text x="201" y="109.9">NI</text>
<text x="179.6" y="118.8">NI</text>
<text x="192.1" y="118.8">NI</text>
<text x="144.1" y="125.9">NI</text>
<text x="165.4" y="120.6">NI</text>
<text x="101.4" y="131.2">NI</text>
<text x="117.4" y="131.2">NI</text>
</g>
<g font-size="1.6">
<text x="241.5" y="65.4">1</text>
<text x="131.6" y="67.9">VCC5V_BMC</text>
<text x="241.5" y="67.2">2</text>
<text x="241.5" y="69">3</text>
<text x="241.5" y="70.7">4</text>
<text x="159.7" y="75.2" transform="rotate(-90 159.7 75.2)">2</text>
<text x="241.5" y="72.5">5</text>
<text x="241.5" y="74.3">6</text>
<text x="241.5" y="76.1">7</text>
<text x="241.5" y="77.9">8</text>
<text x="140.5" y="80.4">VCC5V_BMC</text>
<text x="156.2" y="79.6">3</text>
<text x="240.6" y="81.4">10</text>
<text x="240.6" y="83.2">11</text>
<text x="241.5" y="79.6">9</text>
<text x="125.9" y="88.5">3</text>
<text x="159.7" y="85.7" transform="rotate(-90 159.7 85.7)">1</text>
<text x="240.6" y="85">12</text>
<text x="240.6" y="86.7">13</text>
<text x="240.6" y="88.5">14</text>
<text x="259.1" y="88.5">P1</text>
<text x="125" y="95.6">10</text>
<text x="125.9" y="90.3">4</text>
<text x="125.9" y="92.1">5</text>
<text x="152.4" y="95.6">9</text>
<text x="240.6" y="90.3">15</text>
<text x="259.1" y="90.3">P2</text>
<text x="125" y="99.2">11</text>
<text x="152.4" y="99.2">12</text>
<text x="125" y="104.5">13</text>
<text x="152.4" y="104.5">14</text>
<text x="125" y="108.1">15</text>
<text x="125.9" y="113.4">1</text>
<text x="152.4" y="113.4">8</text>
<text x="152.4" y="108.1">16</text>
<text x="85.4" y="114.2">VCC5V_BMC</text>
<text x="125.9" y="117">2</text>
<text x="85.4" y="121.3">VCC3V3_BMC</text>
<text x="125.9" y="120.5">7</text>
<text x="152.4" y="120.5">6</text>
<text x="230" y="186.2">Congatec AG</text>
<text x="230" y="188">Auwiesenstrasse 5</text>
<text x="230" y="189.7">D-94469 Deggendorf</text>
<text x="230" y="191.5">Germany</text>
<text x="228.7" y="195.1">Title</text>
<text x="235.3" y="196.8">VGA</text>
<text x="228.5" y="200.4">Size</text>
<text x="230" y="202.2">A3</text>
<text x="235.3" y="200.4">Document Number</text>
<text x="235.3" y="202.2">DEVA_A0</text>
<text x="276.7" y="200.4">Created</text>
<text x="278" y="202.2">&lt;OrgAddr4&gt;</text>
<text x="287.2" y="200.4">Rev</text>
<text x="288.6" y="202.2">A.0</text>
<text x="228.5" y="205.7">Date:</text>
<text x="237.1" y="205.7">Sunday, April 23, 2017</text>
<text x="264.1" y="205.7">Sheet</text>
<text x="272.6" y="205.7">11</text>
<text x="278" y="205.7">of</text>
<text x="283.3" y="205.7">30</text>
</g>
<g font-size="1.6" fill="#004080">
<text x="244.5" y="66.5">RED</text>
<text x="244.5" y="68.3">GREEN</text>
<text x="244.5" y="70.1">BLUE</text>
<text x="244.5" y="71.8">ID2</text>
<text x="244.5" y="73.6">GND</text>
<text x="244.5" y="75.4">RGND</text>
<text x="244.5" y="77.2">GGND</text>
<text x="244.5" y="79">BGND</text>
<text x="244.5" y="80.7">KEY</text>
<text x="244.5" y="82.5">SGND</text>
<text x="128.9" y="89.6">VIDEO1</text>
<text x="244.5" y="84.3">ID0</text>
<text x="244.5" y="86.1">ID1/SDA</text>
<text x="244.5" y="87.8">HSYNC</text>
<text x="244.5" y="89.6">VSYNC</text>
<text x="253.6" y="89.6">MH1</text>
<text x="128.9" y="91.4">VIDEO2</text>
<text x="128.9" y="93.2">VIDEO3</text>
<text x="244.5" y="91.4">ID3/SCL</text>
<text x="253.6" y="91.4">MH2</text>
<text x="128.9" y="96.7">DDC_IN1</text>
<text x="128.9" y="100.3">DDC_IN2</text>
<text x="141.7" y="96.7">DDC_OUT1</text>
<text x="141.7" y="100.3">DDC_OUT2</text>
<text x="128.9" y="105.6">SYNC_IN1</text>
<text x="140.7" y="105.6">SYNC_OUT1</text>
<text x="128.9" y="109.2">SYNC_IN2</text>
<text x="140.7" y="109.2">SYNC_OUT2</text>
<text x="128.9" y="114.5">VCC_SYNC</text>
<text x="128.9" y="118.1">VCC_VIDEO</text>
<text x="147.1" y="114.5">BYP</text>
<text x="128.9" y="121.6">VCC_DDC</text>
<text x="146.7" y="121.6">GND</text>
</g>
<g font-size="1.3">
<text x="30.8" y="1.3">5</text>
<text x="88.9" y="1.3">4</text>
<text x="146.9" y="1.3">3</text>
<text x="205" y="1.3">2</text>
<text x="263.1" y="1.3">1</text>
<text x=".5" y="28.4">D</text>
<text x="292.6" y="28.4">D</text>
<text x=".5" y="79.5">C</text>
<text x="292.6" y="79.5">C</text>
<text x=".5" y="130.6">B</text>
<text x="292.6" y="130.6">B</text>
<text x=".5" y="181.7">A</text>
<text x="292.6" y="181.7">A</text>
<text x="30.8" y="207.4">5</text>
<text x="88.9" y="207.4">4</text>
<text x="146.9" y="207.4">3</text>
<text x="205" y="207.4">2</text>
<text x="263.1" y="207.4">1</text>
</g>
</svg>
